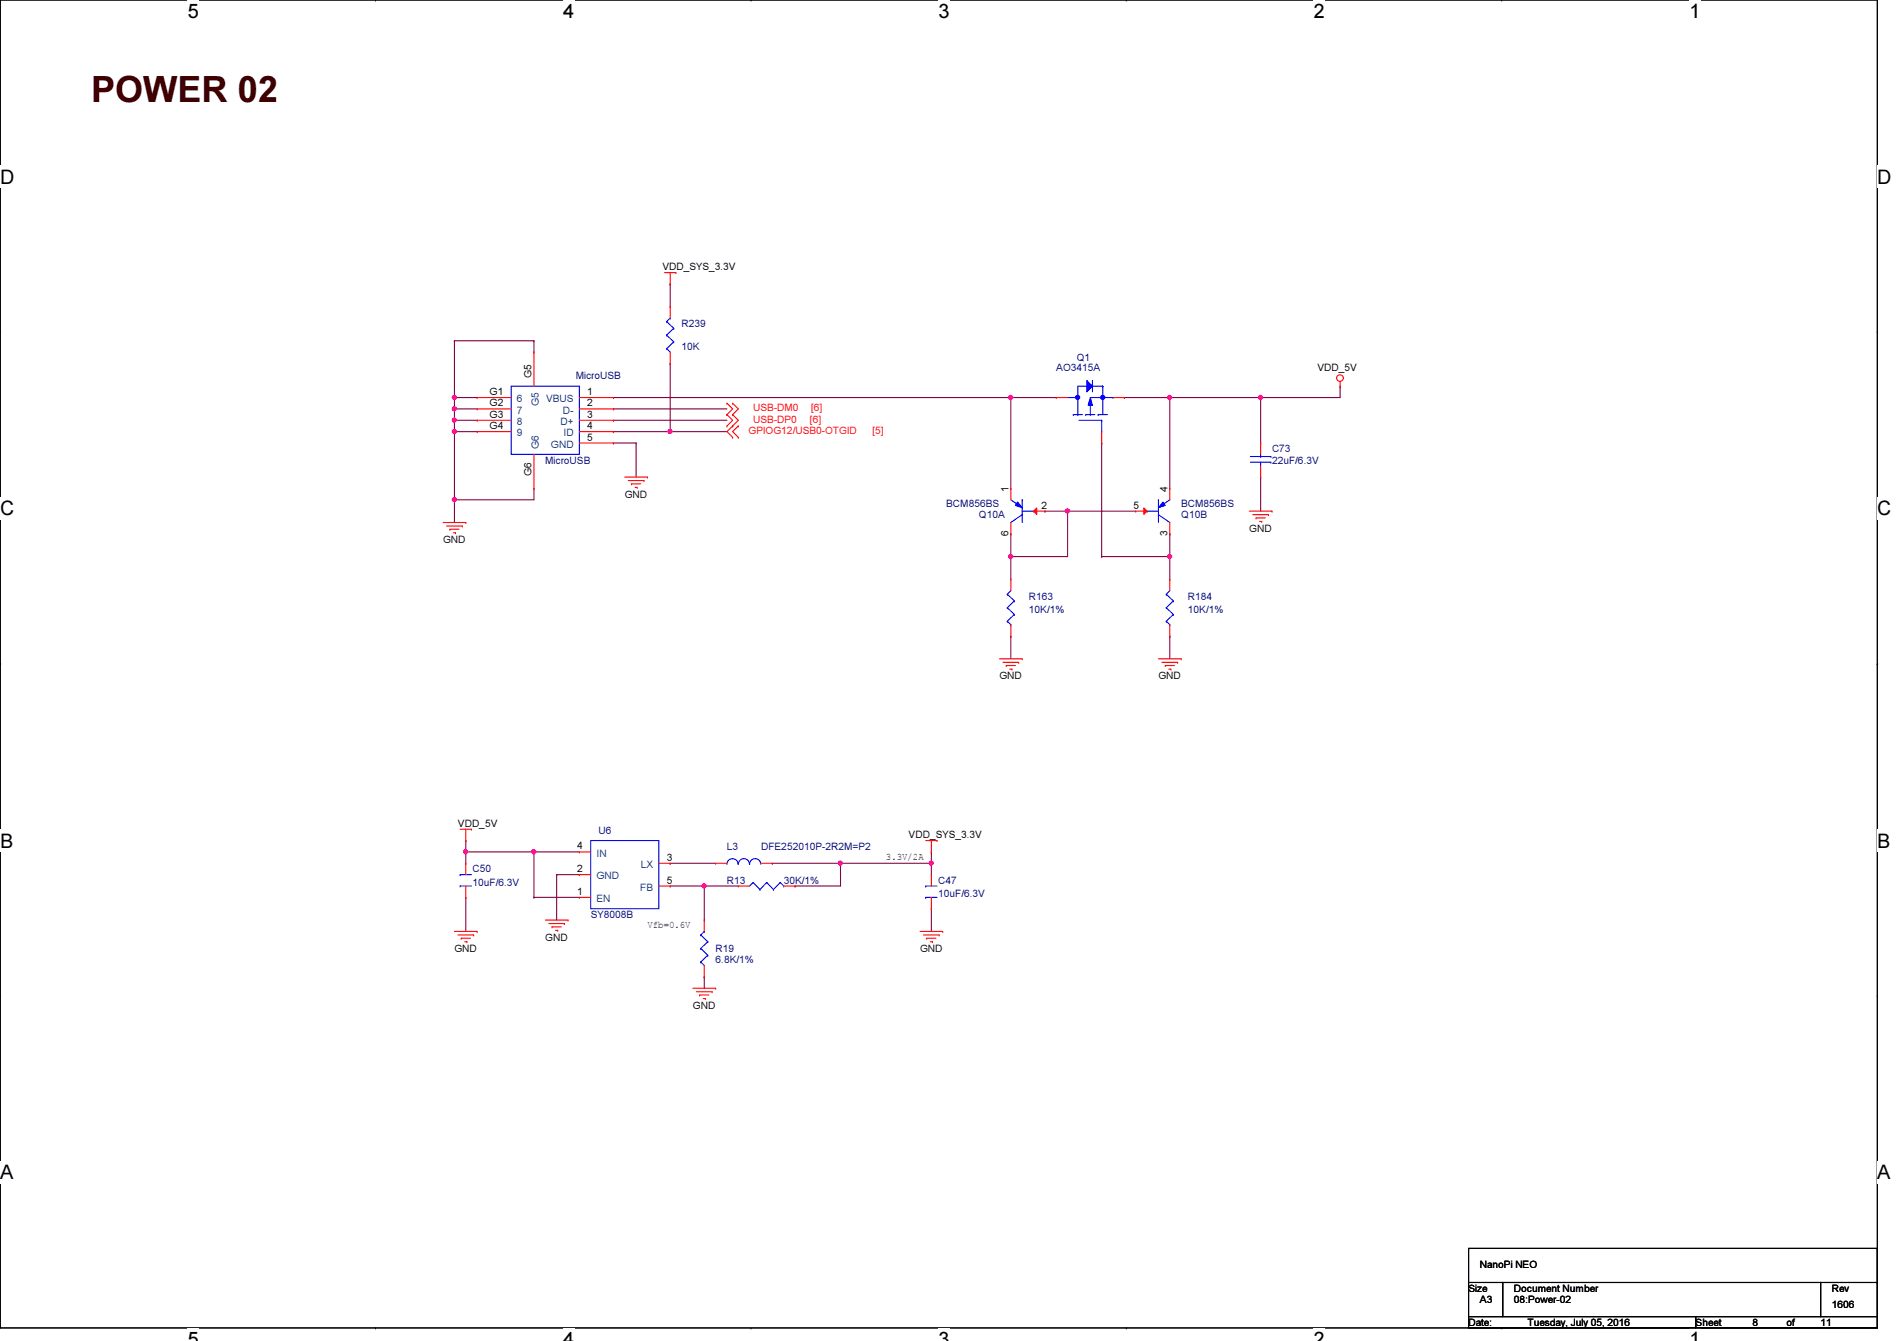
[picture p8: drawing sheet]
<svg xmlns="http://www.w3.org/2000/svg" width="297mm" height="210mm" viewBox="0 0 297 210" stroke-linecap="round" stroke-linejoin="round" font-family="sans-serif">
<path d="M0 0h294v207.9h-294z" fill="none" stroke="#000" stroke-width=".17"/>
<g fill="#fff">
<path d="M29.4 0h1.8v3.5h-1.8z"/>
<path d="M29.4 207.9h1.8v2h-1.8z"/>
</g>
<path d="M58.8 0h.1M58.8 207.9h.1" fill="none" stroke="#000" stroke-width=".17"/>
<g fill="#fff">
<path d="M88.2 0h1.7v3.5h-1.7z"/>
<path d="M88.2 207.9h1.7v2h-1.7z"/>
</g>
<path d="M117.6 0h.1M117.6 207.9h.1" fill="none" stroke="#000" stroke-width=".17"/>
<g fill="#fff">
<path d="M147 0h1.7v3.5h-1.7z"/>
<path d="M147 207.9h1.7v2h-1.7z"/>
</g>
<path d="M176.4 0h.1M176.4 207.9h.1" fill="none" stroke="#000" stroke-width=".17"/>
<g fill="#fff">
<path d="M205.7 0h1.8v3.5h-1.8z"/>
<path d="M205.7 207.9h1.8v2h-1.8z"/>
</g>
<path d="M235.2 0h.1M235.2 207.9h.1" fill="none" stroke="#000" stroke-width=".17"/>
<g fill="#fff">
<path d="M264.5 0h1.8v3.5h-1.8z"/>
<path d="M264.5 207.9h1.8v2h-1.8z"/>
<path d="M0 26h2.3v3.4h-2.3z"/>
<path d="M294 26h2.2v3.4h-2.2z"/>
<path d="M0 77.9h2.3v3.5h-2.3z"/>
<path d="M294 77.9h2.2v3.5h-2.2z"/>
</g>
<path d="M0 51.9h.1M294 51.9h.1" fill="none" stroke="#000" stroke-width=".17"/>
<g fill="#fff">
<path d="M0 129.9h2.1v3.4h-2.1z"/>
<path d="M294 129.9h2v3.4h-2z"/>
</g>
<path d="M0 103.9h.1M294 103.9h.1" fill="none" stroke="#000" stroke-width=".17"/>
<path d="M0 103.9h.1M294 103.9h.1" fill="none" stroke="#000" stroke-width=".16"/>
<g fill="#fff">
<path d="M0 181.8h2.1v3.5h-2.1z"/>
<path d="M294 181.8h2v3.5h-2z"/>
</g>
<path d="M0 155.9h.1M294 155.9h.1" fill="none" stroke="#000" stroke-width=".17"/>
<path d="M96.1 65.8h.1M96.1 64h.1M96.1 65.8h17.7M96.1 64h17.7M158.3 62.2h.1M158.3 62.2h7.1" fill="none" stroke="#800040" stroke-width=".17"/>
<circle cx="158.3" cy="62.2" r=".32" fill="#f0f"/>
<circle cx="158.3" cy="62.2" r=".32" fill="none" stroke="#f0f" stroke-width=".17"/>
<path d="M167.2 80h.1M167.2 80h10.6" fill="none" stroke="#800040" stroke-width=".17"/>
<circle cx="167.1" cy="80" r=".32" fill="#f0f"/>
<circle cx="167.1" cy="80" r=".32" fill="none" stroke="#f0f" stroke-width=".17"/>
<path d="M158.3 87.1h.1M158.3 87.1v3.6" fill="none" stroke="#800040" stroke-width=".17"/>
<circle cx="158.3" cy="87.1" r=".32" fill="#f0f"/>
<circle cx="158.3" cy="87.1" r=".32" fill="none" stroke="#f0f" stroke-width=".17"/>
<g fill="none" stroke="#800040" stroke-width=".17">
<path d="M183.2 62.2h.1M183.2 62.2v14.3M158.3 87.1h.1M158.3 99.6h.1M158.3 83.6h.1M158.3 83.6v3.5M158.3 99.6v3.5M163.6 80h.1M163.6 80h3.6M167.2 80h.1M167.2 80v7.1h-8.9M183.2 87.1h.1"/>
<path d="M183.2 99.6h.1M183.2 87.1v3.6M183.2 99.6v3.5"/>
</g>
<circle cx="183.1" cy="62.2" r=".32" fill="#f0f"/>
<circle cx="183.1" cy="62.2" r=".32" fill="none" stroke="#f0f" stroke-width=".17"/>
<path d="M71.2 62.2h.1M71.2 62.2h3.5M71.2 62.2v1.8M176.1 62.2h.1M176.1 62.2h7.1" fill="none" stroke="#800040" stroke-width=".17"/>
<circle cx="71.1" cy="62.2" r=".32" fill="#f0f"/>
<circle cx="71.1" cy="62.2" r=".32" fill="none" stroke="#f0f" stroke-width=".17"/>
<path d="M71.2 64h.1M71.2 64h3.5M71.2 64v1.8" fill="none" stroke="#800040" stroke-width=".17"/>
<circle cx="71.1" cy="64" r=".32" fill="#f0f"/>
<circle cx="71.1" cy="64" r=".32" fill="none" stroke="#f0f" stroke-width=".17"/>
<path d="M71.2 65.8h.1M71.2 65.8h3.5M172.5 69.3h.1M172.5 69.3v17.8M172.5 87.1h.1M172.5 87.1h10.7" fill="none" stroke="#800040" stroke-width=".17"/>
<circle cx="183.1" cy="87.1" r=".32" fill="#f0f"/>
<circle cx="183.1" cy="87.1" r=".32" fill="none" stroke="#f0f" stroke-width=".17"/>
<path d="M71.2 78.2h.1M71.2 78.2v3.6" fill="none" stroke="#800040" stroke-width=".17"/>
<circle cx="71.1" cy="78.2" r=".32" fill="#f0f"/>
<circle cx="71.1" cy="78.2" r=".32" fill="none" stroke="#f0f" stroke-width=".17"/>
<path d="M83.6 53.3h.1M83.6 53.3v1.8M71.2 67.6h.1M71.2 65.8h.1M71.2 67.6h3.5M71.2 65.8v1.8M83.6 76.5h.1M83.6 76.5v1.7M96.1 69.3h.1M96.1 69.3h3.5M99.6 69.3h.1M99.6 69.3v5.4" fill="none" stroke="#800040" stroke-width=".17"/>
<circle cx="71.1" cy="65.8" r=".32" fill="#f0f"/>
<circle cx="71.1" cy="65.8" r=".32" fill="none" stroke="#f0f" stroke-width=".17"/>
<path d="M71.2 53.3h.1M71.2 53.3h12.4M71.2 53.3v8.9M71.2 78.2h.1M71.2 67.6h.1M71.2 78.2h12.4M71.2 67.6v10.6" fill="none" stroke="#800040" stroke-width=".17"/>
<circle cx="71.1" cy="67.5" r=".32" fill="#f0f"/>
<circle cx="71.1" cy="67.5" r=".32" fill="none" stroke="#f0f" stroke-width=".17"/>
<g fill="none" stroke="#800040" stroke-width=".17">
<path d="M104.9 44.4h.1M104.9 44.4v3.6M104.9 67.6h.1M104.9 67.6h8.9M158.3 62.2h.1M158.3 62.2v14.3M197.4 62.2h.1M197.4 74.7h.1M197.4 62.2v7.1M197.4 74.7v5.3M183.2 83.6h.1M183.2 83.6v3.5"/>
<path d="M145.8 135.1h.1M145.8 135.1v1.8M145.8 142.2h.1M145.8 142.2v3.6"/>
</g>
<circle cx="145.8" cy="135.1" r=".32" fill="#f0f"/>
<circle cx="145.8" cy="135.1" r=".32" fill="none" stroke="#f0f" stroke-width=".17"/>
<path d="M110.3 138.7h.1M110.3 138.7h5.3" fill="none" stroke="#800040" stroke-width=".17"/>
<circle cx="110.3" cy="138.7" r=".32" fill="#f0f"/>
<circle cx="110.3" cy="138.7" r=".32" fill="none" stroke="#f0f" stroke-width=".17"/>
<path d="M72.9 131.6h.1M72.9 133.3h.1M72.9 131.6v1.7M72.9 133.3h10.7M104.9 138.7h.1M104.9 138.7h5.4M110.3 138.7h.1M110.3 138.7v5.3M120.9 135.1h.1M120.9 135.1h10.7M110.3 152.9h.1M110.3 152.9v1.8" fill="none" stroke="#800040" stroke-width=".17"/>
<circle cx="72.9" cy="133.3" r=".32" fill="#f0f"/>
<circle cx="72.9" cy="133.3" r=".32" fill="none" stroke="#f0f" stroke-width=".17"/>
<path d="M124.5 138.7h.1M131.6 135.1h.1M131.6 135.1v3.6h-7.1" fill="none" stroke="#800040" stroke-width=".17"/>
<circle cx="131.6" cy="135.1" r=".32" fill="#f0f"/>
<circle cx="131.6" cy="135.1" r=".32" fill="none" stroke="#f0f" stroke-width=".17"/>
<path d="M72.9 133.3h.1M72.9 133.3v1.8M83.6 133.3h.1M83.6 133.3v7.2M83.6 133.3h7.1M87.2 136.9h.1M87.2 136.9v7.1M87.2 136.9h3.5M104.9 135.1h.1M104.9 135.1h7.2M72.9 140.5h.1M72.9 140.5v5.3" fill="none" stroke="#800040" stroke-width=".17"/>
<circle cx="83.6" cy="133.3" r=".32" fill="#f0f"/>
<circle cx="83.6" cy="133.3" r=".32" fill="none" stroke="#f0f" stroke-width=".17"/>
<path d="M96.1 62.2h.1M96.1 67.6h.1M96.1 62.2h62.2M96.1 67.6h8.8M83.6 140.5h.1M83.6 140.5h7.1" fill="none" stroke="#800040" stroke-width=".17"/>
<circle cx="104.9" cy="67.5" r=".32" fill="#f0f"/>
<circle cx="104.9" cy="67.5" r=".32" fill="none" stroke="#f0f" stroke-width=".17"/>
<path d="M104.9 56.9h.1M104.9 56.9v10.7M197.4 62.2h.1M209.8 60.5h.1M209.8 60.5v1.7h-12.4" fill="none" stroke="#800040" stroke-width=".17"/>
<circle cx="197.4" cy="62.2" r=".32" fill="#f0f"/>
<circle cx="197.4" cy="62.2" r=".32" fill="none" stroke="#f0f" stroke-width=".17"/>
<path d="M183.2 62.2h.1M183.2 62.2h14.2M131.6 135.1h.1M145.8 133.3h.1M145.8 133.3v1.8h-14.2" fill="none" stroke="#800040" stroke-width=".17"/>
<g fill="none" stroke="#f00" stroke-width=".17">
<path d="M104.1 42.7h1.7M104.9 44.4h.1M104.9 42.7v1.7M105.8 42.7h.1M209.8 59.7v.8M97.8 74.7h3.6M98.4 75.2h2.4M98.9 75.7h.1M98.9 75.7h1.4M99.4 76.3h.4M99.8 76.3h.1M100.8 75.2h.1"/>
<path d="M101.4 74.7h.1M113.8 63.1h.1M113.8 64.9h.1M113.8 66.7h.1M113.8 63.1l.9 .9-.9 .9M113.8 64.9l.9 .9-.9 .9M114.7 68.5h.1M114.7 66.7h.1M114.7 63.1h.1M114.7 64.9h.1M114.7 64.9l.9 .9-1.8 1.8 .9 .9M114.7 63.1l.9 .9-.9 .9"/>
<path d="M115.6 66.7h.1M115.6 68.5h.1M115.6 66.7l-.9 .9 .9 .9M197.4 69.3h.1M197.4 74.7h.1M197.4 69.3v1.8M197.4 72.9v1.8M209.8 60.5h.1M69.4 81.8h3.5M69.9 82.3h2.5M70.4 82.8h.1M70.4 82.8h1.5"/>
<path d="M71 83.4h.3M71.3 83.4h.1M72.4 82.3h.1M72.9 81.8h.1M195.6 80h3.6M196.2 80.6h2.4M196.7 81.1h.1M196.7 81.1h1.4M197.2 81.6h.4M197.6 81.6h.1M198.6 80.6h.1M199.2 80h.1"/>
<path d="M156.5 103.1h3.6M157.1 103.7h2.4M157.6 104.2h.1M157.6 104.2h1.4M158.1 104.7h.4M158.5 104.7h.1M159.5 103.7h.1M160.1 103.1h.1M181.4 103.1h3.6M181.9 103.7h2.5M182.5 104.2h.1M182.5 104.2h1.4"/>
<path d="M183 104.7h.3M183.3 104.7h.1M184.4 103.7h.1M185 103.1h.1M72 129.8h1.8M72.9 131.6h.1M72.9 129.8v1.8M73.8 129.8h.1M90.7 136.9h.1M90.7 133.3h.1M90.7 136.9h1.8M90.7 133.3h1.8"/>
<path d="M103.2 135.1h1.7M103.2 138.7h1.7M104.9 135.1h.1M104.9 138.7h.1M144.9 131.6h1.8M145.8 133.3h.1M145.8 136.9h.1M145.8 131.6v1.7M145.8 136.9v1.8M146.7 131.6h.1M71.2 145.8h3.5M71.7 146.3h2.5"/>
<path d="M72.2 146.9h.1M72.2 146.9h1.5M72.8 147.4h.3M73.1 147.4h.1M74.2 146.3h.1M74.7 145.8h.1M85.4 144h3.5M85.9 144.6h2.5M86.4 145.1h.1M86.4 145.1h1.5M87 145.6h.3M87.3 145.6h.1"/>
<path d="M88.4 144.6h.1M88.9 144h.1M90.7 140.5h.1M90.7 140.5h1.8M108.5 154.7h3.6M109 155.2h2.5M109.6 155.7h.1M109.6 155.7h1.4M110.1 156.3h.3M110.4 156.3h.1M111.5 155.2h.1M112.1 154.7h.1"/>
<path d="M144.1 145.8h3.5M144.6 146.3h2.5M145.1 146.9h.1M145.1 146.9h1.5M145.7 147.4h.3M145.8 142.2h.1M145.8 140.5v1.7M146 147.4h.1M147.1 146.3h.1M147.6 145.8h.1"/>
<circle cx="209.8" cy="59.2" r=".52"/>
</g>
<path d="M230 195.4h.1M230 195.4v5.3M230 195.4h64M294 195.4h.1M294 195.4v5.3M230 200.7h5.3v5.4h-5.3zM230 206.1h35.5v1.8h-35.5zM235.3 200.7h49.8v5.4h-49.8zM265.5 206.1h28.5v1.8h-28.5zM285.1 200.7h8.9v5.4h-8.9zM294 200.7h.1" fill="none" stroke="#000" stroke-width=".17"/>
<g fill="none" stroke="#00f" stroke-width=".17">
<path d="M171.1 59.6h.1M171.1 59.6v1.7M167.2 62.2h1.6M168.1 64.9h.1M168.1 64.9h1.4M168.8 64.9h.1M168.8 62.2h.1M168.9 65.8h3.6M170 64.9h.1M170 64.9h1.4M170.2 60.5h.1M170.2 60.5h-1.4v4.4"/>
<path d="M170.7 64.9h.1M170.7 62.2h3.6M170.7 63.1v1.8M171.1 60.5h1.6M172 64.9h.1M172 64.9h1.4M172.5 65.8h.1M172.5 67.6h.1M172.5 65.8v1.8M172.7 60.5h.1M172.7 60.5v4.4M174.3 62.2h.1"/>
<path d="M195.8 72.3h3.2M195.8 71.5h3.2M197.4 71.5h.1M197.4 72.3h.1M197.4 71.1v.4M197.4 72.3v.6M199 72.3h.1M199 71.5h.1M92.5 131.6h10.7v10.6h-10.7zM144.9 138.7h.1M144.9 138.7h1.8M144.9 140.5h.1"/>
<path d="M144.9 140.5h1.8"/>
</g>
<path d="M170.2 59.6l.9 .9-.9 .8z" fill="#00f"/>
<path d="M170.2 59.6l.9 .9-.9 .8z" fill="none" stroke="#00f" stroke-width=".17"/>
<path d="M170.7 62.2l.4 1.3h-.7z" fill="#00f"/>
<path d="M170.7 62.2l.4 1.3h-.7z" fill="none" stroke="#00f" stroke-width=".17"/>
<circle cx="168.7" cy="62.2" r=".33" fill="#00f"/>
<circle cx="168.7" cy="62.2" r=".33" fill="none" stroke="#00f" stroke-width=".17"/>
<circle cx="172.7" cy="62.2" r=".33" fill="#00f"/>
<g fill="none" stroke="#00f" stroke-width=".17">
<path d="M80 60.5h10.7v10.6h-10.7zM157.7 93h.1M157.7 95.1h.1M157.7 97.2h.1M157.7 93l1.1 1.1M157.7 95.1l1.1 1.1M157.7 97.2l.6 .6M158.3 97.8h.1M158.3 92.5l-.6 .5M158.8 94.1h.1M158.8 96.2h.1M158.8 94.1l-1.1 1"/>
<path d="M158.8 96.2l-1.1 1M72 136.9h.1M72 138.7h.1M72 136.9h1.8M72 138.7h1.8"/>
<circle cx="172.7" cy="62.2" r=".33"/>
</g>
<g fill="none" stroke="#f00" stroke-width=".17">
<path d="M83.6 55.1h.1M83.6 55.1v5.4M74.7 62.2h.1M74.7 64h.1M74.7 65.8h.1M74.7 67.6h.1M74.7 62.2h5.3M74.7 64h5.3M74.7 65.8h5.3M74.7 67.6h5.3M83.6 76.5h.1M83.6 71.1v5.4"/>
<path d="M90.7 62.2h5.4M90.7 64h5.4M90.7 65.8h5.4M90.7 67.6h5.4M90.7 69.3h5.4M96.1 62.2h.1M96.1 64h.1M96.1 65.8h.1M96.1 67.6h.1M96.1 69.3h.1M165.4 62.2h.1M165.4 62.2h1.8"/>
<path d="M172.5 69.3h.1M172.5 67.6v1.7M174.3 62.2h1.8M176.1 62.2h.1M158.3 90.7h.1M158.3 99.6h.1M158.3 90.7v1.8M158.3 97.8v1.8M72.9 135.1h.1M72.9 135.1v1.8M72.9 138.7v1.8M72.9 140.5h.1"/>
</g>
<path d="M159.3 78.6l.8 .9-1.1-.4z" fill="#00f"/>
<path d="M158.3 78.2l1.8 1.3M159.3 78.6l.8 .9-1.1-.4zM160.1 78.2h.1M160.1 79.5h.1M160.1 78.2v3.6M160.1 80.6h.1M160.1 80h1.7M160.1 80.6l-1.8 1.2M161.8 80h.1" fill="none" stroke="#00f" stroke-width=".17"/>
<path d="M158.3 83.6h.1M158.3 81.8v1.8" fill="none" stroke="#f00" stroke-width=".17"/>
<path d="M161.8 80l.5-.5v1z" fill="#f00"/>
<path d="M158.3 76.5h.1M158.3 76.5v1.7M161.8 80l.5-.5v1zM161.8 80h1.8M163.6 80h.1M112.1 135.1h.1M112.1 135.1h1.7M119.2 135.1h1.7M120.9 135.1h.1" fill="none" stroke="#f00" stroke-width=".17"/>
<path d="M113.8 135.3a.87 .87 0 0 1 .9-.9 .87 .87 0 0 1 .9 .9M115.6 135.3a.87 .87 0 0 1 .9-.9 .87 .87 0 0 1 .8 .9M117.4 135.3a.87 .87 0 0 1 .9-.9 .87 .87 0 0 1 .8 .9" fill="none" stroke="#00f" stroke-width=".17"/>
<path d="M182.1 78.6l.4 .5-1.1 .4z" fill="#00f"/>
<path d="M181.4 78.2h.1M181.4 79.5h.1M181.4 78.2v3.6M182.1 78.6l.4 .5-1.1 .4zM183.2 78.2l-1.8 1.3M179.6 80h.1M179.6 80h1.8M181.4 80.6h.1M181.4 80.6l1.8 1.2" fill="none" stroke="#00f" stroke-width=".17"/>
<path d="M183.2 83.6h.1M183.2 81.8v1.8" fill="none" stroke="#f00" stroke-width=".17"/>
<path d="M179.1 79.5l.5 .5-.5 .5z" fill="#f00"/>
<g fill="none" stroke="#f00" stroke-width=".17">
<path d="M104.9 56.9h.1M104.9 48h.1M104.9 48v1.8M104.9 55.1v1.8M179.1 79.5l.5 .5-.5 .5zM183.2 76.5h.1M183.2 76.5v1.7M177.8 80h.1M177.8 80h1.8M183.2 90.7h.1M183.2 99.6h.1M183.2 90.7v1.8"/>
<path d="M183.2 97.8v1.8M115.6 138.7h.1M115.6 138.7h1.8M122.7 138.7h1.8M124.5 138.7h.1M110.3 152.9h.1M110.3 144h.1M110.3 144v1.8M110.3 151.1v1.8"/>
</g>
<g fill="none" stroke="#00f" stroke-width=".17">
<path d="M104.4 54.6h.1M104.4 52.5h.1M104.4 50.3h.1M104.4 54.6l.5 .5M104.4 52.5l1.1 1M104.4 50.3l1.1 1.1M104.9 49.8h.1M104.9 49.8l-.5 .5M105.5 53.5h.1M105.5 51.4h.1M105.5 53.5l-1.1 1.1M105.5 51.4l-1.1 1.1"/>
<path d="M182.6 93h.1M182.6 95.1h.1M182.6 97.2h.1M182.6 93l1.1 1.1M182.6 95.1l1.1 1.1M182.6 97.2l.6 .6M183.2 97.8h.1M183.2 92.5l-.6 .5M183.7 94.1h.1M183.7 96.2h.1M183.7 94.1l-1.1 1M183.7 96.2l-1.1 1"/>
<path d="M117.9 138.1h.1M117.9 138.1l-.5 .6M117.9 138.1l1.1 1.1M119 139.2h.1M120.1 138.1h.1M120.1 138.1l-1.1 1.1M120.1 138.1l1 1.1M121.1 139.2h.1M122.2 138.1h.1M122.2 138.1l-1.1 1.1M122.2 138.1l.5 .6M122.7 138.7h.1"/>
<path d="M109.7 150.6h.1M109.7 148.5h.1M109.7 146.3h.1M109.7 150.6l.6 .5M109.7 148.5l1.1 1M109.7 146.3l1.1 1.1M110.3 145.8h.1M110.3 145.8l-.6 .5M110.8 149.5h.1M110.8 147.4h.1M110.8 149.5l-1.1 1.1M110.8 147.4l-1.1 1.1"/>
</g>
<circle cx="158.3" cy="62.2" r=".32" fill="#f0f"/>
<circle cx="158.3" cy="62.2" r=".32" fill="none" stroke="#f0f" stroke-width=".17"/>
<circle cx="167.1" cy="80" r=".32" fill="#f0f"/>
<circle cx="167.1" cy="80" r=".32" fill="none" stroke="#f0f" stroke-width=".17"/>
<circle cx="158.3" cy="87.1" r=".32" fill="#f0f"/>
<circle cx="158.3" cy="87.1" r=".32" fill="none" stroke="#f0f" stroke-width=".17"/>
<circle cx="183.1" cy="62.2" r=".32" fill="#f0f"/>
<circle cx="183.1" cy="62.2" r=".32" fill="none" stroke="#f0f" stroke-width=".17"/>
<circle cx="71.1" cy="62.2" r=".32" fill="#f0f"/>
<circle cx="71.1" cy="62.2" r=".32" fill="none" stroke="#f0f" stroke-width=".17"/>
<circle cx="71.1" cy="64" r=".32" fill="#f0f"/>
<circle cx="71.1" cy="64" r=".32" fill="none" stroke="#f0f" stroke-width=".17"/>
<circle cx="183.1" cy="87.1" r=".32" fill="#f0f"/>
<circle cx="183.1" cy="87.1" r=".32" fill="none" stroke="#f0f" stroke-width=".17"/>
<circle cx="71.1" cy="78.2" r=".32" fill="#f0f"/>
<circle cx="71.1" cy="78.2" r=".32" fill="none" stroke="#f0f" stroke-width=".17"/>
<circle cx="71.1" cy="65.8" r=".32" fill="#f0f"/>
<circle cx="71.1" cy="65.8" r=".32" fill="none" stroke="#f0f" stroke-width=".17"/>
<circle cx="71.1" cy="67.5" r=".32" fill="#f0f"/>
<circle cx="71.1" cy="67.5" r=".32" fill="none" stroke="#f0f" stroke-width=".17"/>
<circle cx="145.8" cy="135.1" r=".32" fill="#f0f"/>
<circle cx="145.8" cy="135.1" r=".32" fill="none" stroke="#f0f" stroke-width=".17"/>
<circle cx="110.3" cy="138.7" r=".32" fill="#f0f"/>
<circle cx="110.3" cy="138.7" r=".32" fill="none" stroke="#f0f" stroke-width=".17"/>
<circle cx="72.9" cy="133.3" r=".32" fill="#f0f"/>
<circle cx="72.9" cy="133.3" r=".32" fill="none" stroke="#f0f" stroke-width=".17"/>
<circle cx="131.6" cy="135.1" r=".32" fill="#f0f"/>
<circle cx="131.6" cy="135.1" r=".32" fill="none" stroke="#f0f" stroke-width=".17"/>
<circle cx="83.6" cy="133.3" r=".32" fill="#f0f"/>
<circle cx="83.6" cy="133.3" r=".32" fill="none" stroke="#f0f" stroke-width=".17"/>
<circle cx="104.9" cy="67.5" r=".32" fill="#f0f"/>
<circle cx="104.9" cy="67.5" r=".32" fill="none" stroke="#f0f" stroke-width=".17"/>
<circle cx="197.4" cy="62.2" r=".32" fill="#f0f"/>
<circle cx="197.4" cy="62.2" r=".32" fill="none" stroke="#f0f" stroke-width=".17"/>
<text font-size="5.7" fill="#400000" x="14.3" y="16">POWER 02</text>
<g font-size="3.1">
<text x="29.4" y="2.8">5</text>
<text x="88.2" y="2.8">4</text>
<text x="147" y="2.8">3</text>
<text x="205.7" y="2.8">2</text>
<text x="264.5" y="2.8">1</text>
<text x="0" y="28.7">D</text>
<text x="294" y="28.7">D</text>
<text x="0" y="80.7">C</text>
<text x="294" y="80.7">C</text>
<text x="0" y="132.7">B</text>
<text x="294" y="132.7">B</text>
<text x="0" y="184.6">A</text>
<text x="294" y="184.6">A</text>
<text x="29.4" y="210.7">5</text>
<text x="88.2" y="210.7">4</text>
<text x="147" y="210.7">3</text>
<text x="205.7" y="210.7">2</text>
<text x="264.5" y="210.7">1</text>
</g>
<g font-size="1.6">
<text x="103.7" y="42.3">VDD_SYS_3.3V</text>
<text x="83.2" y="59.2" transform="rotate(-90 83.2 59.2)">G5</text>
<text x="206.3" y="58">VDD_5V</text>
<text x="76.7" y="61.8">G1</text>
<text x="76.7" y="63.6">G2</text>
<text x="76.7" y="65.4">G3</text>
<text x="91.9" y="61.8">1</text>
<text x="91.9" y="63.6">2</text>
<text x="91.9" y="65.4">3</text>
<text x="76.7" y="67.2">G4</text>
<text x="91.9" y="67.2">4</text>
<text x="91.9" y="69">5</text>
<text x="83.2" y="74.5" transform="rotate(-90 83.2 74.5)">G6</text>
<text x="97.8" y="77.9">GND</text>
<text x="157.9" y="77" transform="rotate(-90 157.9 77)">1</text>
<text x="182.8" y="77" transform="rotate(-90 182.8 77)">4</text>
<text x="157.9" y="83.9" transform="rotate(-90 157.9 83.9)">6</text>
<text x="163.1" y="79.6">2</text>
<text x="177.5" y="79.6">5</text>
<text x="182.8" y="83.9" transform="rotate(-90 182.8 83.9)">3</text>
<text x="195.6" y="83.2">GND</text>
<text x="69.4" y="85">GND</text>
<text x="156.5" y="106.3">GND</text>
<text x="181.4" y="106.3">GND</text>
<text x="71.7" y="129.5">VDD_5V</text>
<text x="142.3" y="131.2">VDD_SYS_3.3V</text>
<text x="90.4" y="136.5">2</text>
<text x="90.4" y="133">4</text>
<text x="104.4" y="134.7">3</text>
<text x="138.7" y="134.6">3.3V/2A</text>
<text x="90.4" y="140.1">1</text>
<text x="104.4" y="138.3">5</text>
<text x="71.2" y="149">GND</text>
<text x="85.4" y="147.2">GND</text>
<text x="101.4" y="145.2">Vfb=0.6V</text>
<text x="144.1" y="149">GND</text>
<text x="108.5" y="157.9">GND</text>
<text x="230" y="202.2">Size</text>
<text x="231.7" y="198.5">NanoPi NEO</text>
<text x="231.7" y="204">A3</text>
<text x="237.1" y="204">08:Power-02</text>
<text x="237.1" y="202.2">Document Number</text>
<text x="286.8" y="202.2">Rev</text>
<text x="230" y="207.5">Date:</text>
<text x="239.2" y="207.5">Tuesday, July 05, 2016</text>
<text x="265.5" y="207.5">Sheet</text>
<text x="274.4" y="207.5">8</text>
<text x="279.7" y="207.5">of</text>
<text x="285.1" y="207.5">11</text>
<text x="286.8" y="204.7">1606</text>
</g>
<g font-size="1.6" fill="#000080">
<text x="106.7" y="51.2">R239</text>
<text x="90.2" y="59.4">MicroUSB</text>
<text x="106.7" y="54.8">10K</text>
<text x="165.4" y="58">AO3415A</text>
<text x="168.6" y="56.6">Q1</text>
<text x="199.2" y="70.8">C73</text>
<text x="85.4" y="72.6">MicroUSB</text>
<text x="199.2" y="72.6">22uF/6.3V</text>
<text x="148.2" y="79.3">BCM856BS</text>
<text x="153.3" y="81.1">Q10A</text>
<text x="185" y="81.1">Q10B</text>
<text x="185" y="79.3">BCM856BS</text>
<text x="161.1" y="93.9">R163</text>
<text x="186" y="93.9">R184</text>
<text x="161.1" y="96">10K/1%</text>
<text x="186" y="96">10K/1%</text>
<text x="93.7" y="130.5">U6</text>
<text x="74" y="136.6">C50</text>
<text x="113.8" y="133">L3</text>
<text x="119.2" y="133">DFE252010P-2R2M=P2</text>
<text x="74" y="138.7">10uF/6.3V</text>
<text x="92.5" y="143.7">SY8008B</text>
<text x="113.8" y="138.3">R13</text>
<text x="122.7" y="138.3">30K/1%</text>
<text x="146.9" y="138.3">C47</text>
<text x="146.9" y="140.5">10uF/6.3V</text>
<text x="112.1" y="149">R19</text>
<text x="112.1" y="150.8">6.8K/1%</text>
</g>
<g font-size="1.6" fill="#004080">
<text x="80.9" y="62.9">6</text>
<text x="80.9" y="64.7">7</text>
<text x="84.4" y="63.5" transform="rotate(-90 84.4 63.5)">G5</text>
<text x="85.5" y="62.9">VBUS</text>
<text x="88.1" y="64.7">D-</text>
<text x="80.9" y="66.5">8</text>
<text x="80.9" y="68.3">9</text>
<text x="84.4" y="70.2" transform="rotate(-90 84.4 70.2)">G6</text>
<text x="86.3" y="70.1">GND</text>
<text x="87.8" y="66.5">D+</text>
<text x="88.2" y="68.3">ID</text>
<text x="93.4" y="137.6">GND</text>
<text x="93.4" y="134.1">IN</text>
<text x="100.3" y="135.8">LX</text>
<text x="93.4" y="141.2">EN</text>
<text x="100.2" y="139.4">FB</text>
</g>
<g font-size="1.6" fill="#f00">
<text x="117.9" y="64.4">USB-DM0</text>
<text x="127" y="64.4">[6]</text>
<text x="117.2" y="67.9">GPIOG12/USB0-OTGID</text>
<text x="117.9" y="66.2">USB-DP0</text>
<text x="126.8" y="66.2">[6]</text>
<text x="136.6" y="67.9">[5]</text>
</g>
</svg>
